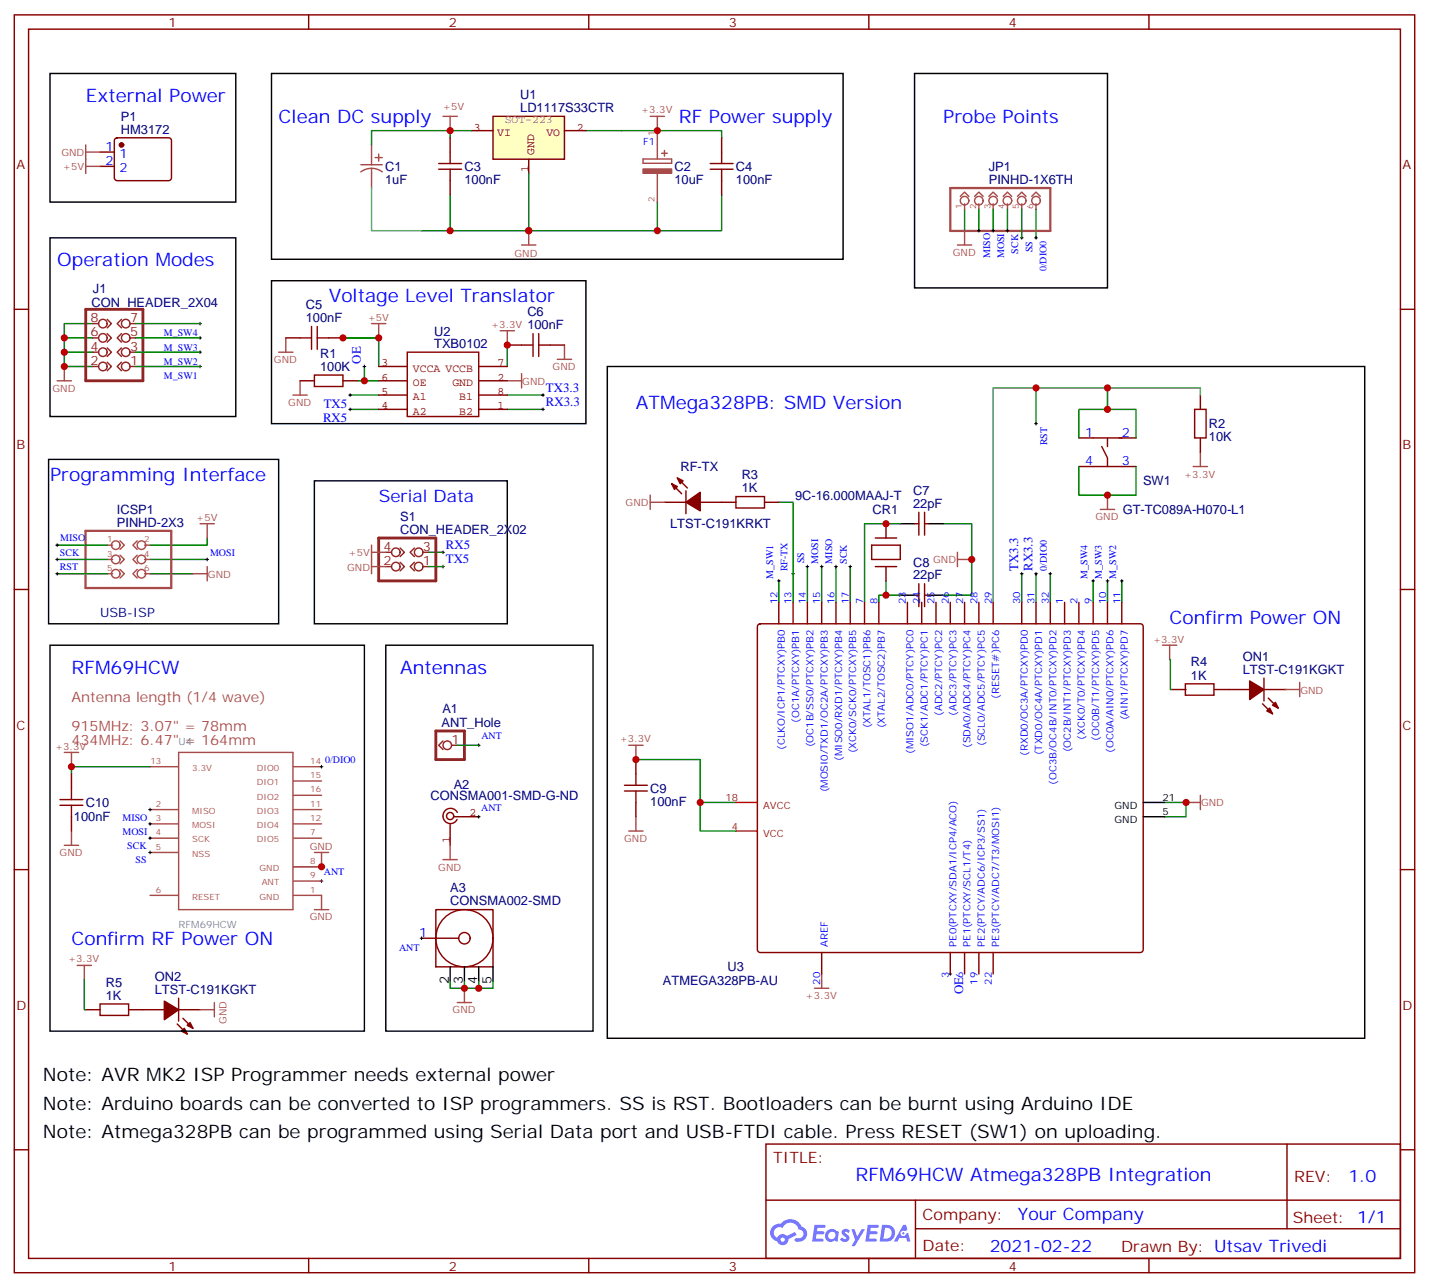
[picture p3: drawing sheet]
<svg xmlns="http://www.w3.org/2000/svg" width="353mm" height="318mm" viewBox="0 0 353 318" stroke-linecap="round" stroke-linejoin="round" font-family="sans-serif">
<g fill="none" stroke="#870000" stroke-width=".35">
<path d="M3.5 3.7h345.7v310.4h-345.7zM7.1 7.2h338.6v303.4h-338.6zM76.2 3.7v3.5M145.3 3.7v3.5M214.5 3.7v3.5M283.6 3.7v3.5M3.5 76.3h3.6M345.7 76.3h3.5M3.5 145.5h3.6M345.7 145.5h3.5M3.5 214.6h3.6M345.7 214.6h3.5"/>
<path d="M3.5 283.8h3.6M189.1 282.4h156.6v28.2h-156.6zM189.1 296.2h156.5M226 296.2v14.1M317.7 282.4v20.9M345.7 283.8h3.5M76.2 310.6v3.5M145.3 310.6v3.5M214.5 310.6v3.5M226 303.3h119.6M283.6 310.6v3.5"/>
</g>
<g fill="#5487ff">
<path d="M208.1 303.5a1.22 1.22 0 0 1 1.7 .3l-.4 .6a.47 .47 0 0 0-.3-.4 .47 .47 0 0 0-.5 .2v.1a1.3 1.3 0 0 1 1 1.7 1.39 1.39 0 0 1-2.2-.1l.5-.5 .7 .4a.29 .29 0 0 0 .3-.2 .29 .29 0 0 0-.2-.4 1.04 1.04 0 0 1-.6-1.7z"/>
<path d="M201.1 302.3h2.3a.37 .37 0 0 1 .4 .4 .37 .37 0 0 1-.4 .3h-1.6l-.1 .9h1.5l.3 .4-.4 .3h-1.5l-.2 1.1h1.5a.36 .36 0 0 1 .4 .4 .36 .36 0 0 1-.4 .3h-2.4z"/>
<path d="M214.2 302.3h2.4a.37 .37 0 0 1 .4 .4 .37 .37 0 0 1-.4 .3h-1.6l-.2 .9h1.6l.3 .4-.4 .3h-1.6l-.1 1.1h1.5a.36 .36 0 0 1 .4 .4 .36 .36 0 0 1-.4 .3h-2.5z"/>
<path d="M223 302.3h.7l.3 1.2-.6 .4a.69 .69 0 0 0-1 .2 .69 .69 0 0 0 .4 1 .69 .69 0 0 0 .9-.6l.5-.3 .6 2.2h-.8l-.3-.8h-1.7l-.5 .8h-.9z"/>
<path d="M210.2 303.4h.8l.6 1.8 1.1-1.8h.9l-2.6 4.2h-.8l.9-1.6z"/>
<path d="M217.8 302.3l-.6 4.1h1.3a2.11 2.11 0 0 0 2.5-2.1 2.11 2.11 0 0 0-2.5-2zM218.5 303a1.39 1.39 0 0 1 1.7 1.4 1.39 1.39 0 0 1-1.8 1.3h-.3z"/>
<path d="M204.1 303.9a1.47 1.47 0 0 0-.2 2.1 1.47 1.47 0 0 0 2.1 .1l.8 .3 .3-2.3-.2-.2h-.4a1.49 1.49 0 0 0-2.4 0zM204.7 304.3a.92 .92 0 0 1 1.6 .5 .92 .92 0 0 1-1.3 1 .9 .9 0 0 1-.3-1.5z"/>
<path d="M190.8 302.7a2.18 2.18 0 0 0 1.1 3.7 1.44 1.44 0 0 0 1.6 .9 1.44 1.44 0 0 0 1.1-1.5l2.1-1-.5-.7-1.9 .9a1.47 1.47 0 0 0-2.4 .5 1.39 1.39 0 0 1-.7-2 1.39 1.39 0 0 1 2-.4 2.12 2.12 0 0 1 2.2-1.3 2.12 2.12 0 0 1 1.8 1.7 1.07 1.07 0 0 1 1.2 1 1.07 1.07 0 0 1-1.1 1.1h-.6a.43 .43 0 0 0-.5 .4 .43 .43 0 0 0 .4 .5 1.98 1.98 0 0 0 2.5-1.3 1.98 1.98 0 0 0-1.2-2.5 2.98 2.98 0 0 0-5.1-.7l-1.1 .1zM192.7 306a.55 .55 0 0 1 1.1 0 .55 .55 0 0 1-1.1 0z"/>
<circle cx="223" cy="304.4" r=".26"/>
</g>
<g fill="none" stroke="#000" stroke-width=".25">
<path d="M241.3 56.9h.7M241.7 56.6v.7M244.8 56.9h.7M245.2 56.6v.7M248.4 56.9h.7M248.7 56.6v.7M251.9 58.7h.7M252.2 58.3v.8M255.4 58.7h.7M255.8 58.3v.8M49 79.9h.7M49.4 79.5v.7"/>
<path d="M49 83.4h.7M49 86.9h.7M49 90.5h.7M49.4 83v.7M49.4 86.6v.7M49.4 90.1v.7M86.1 97.5h.7M86.4 97.2v.7M89.6 90.5h.7M90 90.1v.7M133.7 97.5h.7M134.1 97.2v.7"/>
<path d="M86.1 101h.7M86.4 100.7v.7M133.7 101h.7M134.1 100.7v.7M255.4 104.6h.7M255.8 104.2v.7M199 139.8h.7M199.3 139.5v.7M202.5 139.8h.7M202.8 139.5v.7M206 139.8h.7M206.4 139.5v.7"/>
<path d="M209.5 139.8h.8M209.9 139.5v.7M191.9 143.4h.7M192.3 143v.7M195.4 141.6h.7M195.8 141.3v.7M251.9 141.6h.7M252.2 141.3v.7M255.4 141.6h.7M255.8 141.3v.7M269.5 143.4h.7M269.9 143v.7"/>
<path d="M273 143.4h.8M273.4 143v.7M276.6 143.4h.7M276.9 143v.7M79 217.5h.7M79.4 217.1v.7M234.2 240.4h.7M234.6 240v.7"/>
</g>
<g fill="none" stroke="#008700" stroke-width=".35">
<path d="M111.1 32.2v1.8M144.6 32.2h33.6v1.8M111.1 48.1v8.8M162.3 49.9v7h-31.8M178.2 48.1v8.8h-15.9M238.1 51.6v5.3M241.7 51.6v5.3M245.2 51.6v5.3M248.7 51.6v5.3M252.2 51.6v7.1M255.8 51.6v7.1M22.9 79.9h-7v3.5h7"/>
<path d="M33.5 79.9h15.9M15.9 86.9v3.6h7M15.9 83.4v3.5h7M33.5 90.5h15.9M33.5 86.9h15.9M33.5 83.4h15.9M86.4 97.5h7.1M88.2 94h5.3M90 90.5v3.5M93.5 83.4h-8.8h8.8v7.1M125.2 97.5h8.9M125.2 85.2v5.3"/>
<path d="M255.8 95.7v8.9M273.4 95.7v5.3h-7.1v7.1M86.4 101h7.1M125.2 101h8.9M266.3 115.1v7.1h14.2v-7.1M273.4 101h7.1v7.1M37 138.1h14.2M51.2 132.8v1.7h-14.2M192.3 124h3.5v24.7M199.3 139.8v8.9M202.8 139.8v8.9M206.4 139.8v8.9"/>
<path d="M209.9 139.8v8.9M222.2 129.3h-8.8v19.4M232.8 129.3h7.1v17.6h-7.1M37 141.6h10.6M192.3 143.4v5.3M218.7 143.4v3.5M222.2 146.9h-5.2v1.8M252.2 141.6v7.1M255.8 141.6v7.1M259.3 141.6v7.1M269.9 143.4v5.3M273.4 143.4v5.3"/>
<path d="M276.9 143.4v5.3M288.9 162.8v7.4h.4M17.6 189.2v1.8M157 187.5h15.9v10.5h8.8M287.5 198h5.3v3.6h-5.3M20.8 241.8v7.4h.4"/>
</g>
<g fill="none" stroke="#a64a4a" stroke-width=".35">
<path d="M91.7 35.8v3.4M91.7 39.4v1.3M92.6 38.9h1.8M93.5 38v1.8M109.4 28.7h3.5M111.1 28.7v3.5M158.7 39.2h7.1v1.1h-7.1zM162.3 32.2v7M163.3 37.8h1.4M164 37.1v1.4M89.1 42.4a4.4 4.4 0 0 1 5.3 0M89.1 40.7h5.3"/>
<path d="M91.7 41.5v4.9M162.3 42.8v3.5M162.3 46.4v3.5M237.1 48.5l1-1.1 1.1 1.1M238.1 50.3v1.3M238.1 56.9v3.6M240.6 48.5l1.1-1.1 1 1.1M241.7 50.3v1.3M244.1 48.5l1.1-1.1 1 1.1M245.2 50.3v1.3M247.6 48.5l1.1-1.1 1.1 1.1M248.7 50.3v1.3"/>
<path d="M251.2 48.5l1-1.1 1.1 1.1M252.2 50.3v1.3M254.7 48.5l1.1-1.1 1 1.1M255.8 50.3v1.3M91.7 79.9h3.5M93.5 79.9v3.5M236.4 60.5h3.5M14.1 94h3.5M15.9 90.5v3.5M68.8 86.9h3.5M70.6 83.4v3.5M72.3 97.5h3.5"/>
<path d="M74.1 94v3.5M123.5 81.6h3.5M125.2 94h3.6M125.2 81.6v3.6M128.8 92.2v3.5M137.6 88.7h3.5M139.3 85.2v3.5M294.6 115.1h3.5M296.3 111.6v3.5M26.5 134.5h1.3M26.5 138.1h1.3M29.6 133.5l1.1 1-1.1 1.1"/>
<path d="M29.6 137l1.1 1.1-1.1 1M33.9 133.5l-1.1 1 1.1 1.1M33.9 137l-1.1 1.1 1.1 1M35.7 134.5h1.3M35.7 138.1h1.3M160.5 124h3.5M160.5 122.2v3.5M236.4 138.1h3.5M236.4 136.3v3.5M271.6 125.7h3.6M273.4 122.2v3.5M26.5 141.6h1.3"/>
<path d="M29.6 140.5l1.1 1.1-1.1 1.1M33.9 140.5l-1.1 1.1 1.1 1.1M35.7 141.6h1.3M287 159.2h3.5M288.8 159.2v3.6M317.3 170.2h3.6M320.9 168.4v3.5M15.9 185.7h3.5M17.6 185.7v3.5M37 189.2h7M37 199.8h7M44.1 185.7h28.2v38.8h-28.2z"/>
<path d="M72.4 189.2h7M72.4 192.8h7M72.4 196.3h7M72.4 199.8h7M155.2 183.9h3.5M157 183.9v3.6M292.8 198h3.5M296.3 196.3v3.5M15.9 208.6h3.5M17.6 205.1v3.5M37 210.4h7M37 203.3h7"/>
<path d="M37 206.9h7M72.4 203.3h7M72.4 206.9h7M72.4 217.5h7M77.6 210.4h3.5M79.4 210.4v3.5h-7M155.2 205.1h3.5M157 201.6v3.5M19 238.3h3.6M20.8 238.3v3.5M37 221h7M72.4 221h7"/>
<path d="M49.4 249.2h3.5M52.9 247.4v3.6M201.1 243.9h3.5M202.8 240.4v3.5"/>
<circle cx="238.1" cy="49.5" r="1.06"/>
<circle cx="241.7" cy="49.5" r="1.06"/>
<circle cx="245.2" cy="49.5" r="1.06"/>
<circle cx="248.7" cy="49.5" r="1.06"/>
<circle cx="252.2" cy="49.5" r="1.06"/>
<circle cx="255.8" cy="49.5" r="1.06"/>
<circle cx="28.6" cy="134.5" r="1.06"/>
<circle cx="28.6" cy="138.1" r="1.06"/>
<circle cx="34.9" cy="134.5" r="1.06"/>
<circle cx="34.9" cy="138.1" r="1.06"/>
<circle cx="28.6" cy="141.6" r="1.06"/>
<circle cx="34.9" cy="141.6" r="1.06"/>
</g>
<path d="M21.2 76.3h14.1v17.7h-14.1z" fill="none" stroke="#8c2424" stroke-width=".71"/>
<g fill="none" stroke="#8c2424" stroke-width=".35">
<path d="M22.9 79.9h1.4M26.5 78.8l1 1.1-1 1M30 78.8l-1.1 1.1 1.1 1M32.1 79.9h1.4M22.9 90.5h1.4M22.9 86.9h1.4M22.9 83.4h1.4M26.5 89.4l1 1.1-1 1M26.5 85.9l1 1-1 1.1M26.5 82.3l1 1.1-1 1.1M30 89.4l-1.1 1.1 1.1 1M30 85.9l-1.1 1 1.1 1.1"/>
<path d="M30 82.3l-1.1 1.1 1.1 1.1M32.1 90.5h1.4M32.1 86.9h1.4M32.1 83.4h1.4"/>
<circle cx="25.4" cy="79.9" r="1.06"/>
<circle cx="31" cy="79.9" r="1.06"/>
<circle cx="25.4" cy="90.5" r="1.06"/>
<circle cx="25.4" cy="86.9" r="1.06"/>
<circle cx="25.4" cy="83.4" r="1.06"/>
<circle cx="31" cy="90.5" r="1.06"/>
<circle cx="31" cy="83.4" r="1.06"/>
<circle cx="31" cy="86.9" r="1.06"/>
</g>
<path d="M234.6 46.4h24.7v10.6h-24.7zM21.1 131h21.2v14.1h-21.2z" fill="none" stroke="#a64a4a" stroke-width=".56"/>
<g fill="#870000" stroke="#870000" stroke-width=".35">
<path d="M46.2 253.1l.7-.7 .7 1.4z"/>
<path d="M44.8 254.5l.7-.7 .7 1.4z"/>
<path d="M40.6 247.1l3.5 2.1-3.5 2.5z"/>
<path d="M169.3 124l3.6-2.5v4.6z"/>
<path d="M167.2 118l1.4 .7-.7 .7z"/>
<path d="M165.8 119.4l1.4 .7-.7 .7z"/>
<path d="M314.2 174.1l.7-.7 .7 1.4z"/>
<path d="M312.7 175.5l.7-.7 .8 1.4z"/>
<path d="M308.5 168.1l3.5 2.1-3.5 2.4z"/>
<circle cx="30" cy="35.8" r=".53"/>
</g>
<g fill="none" stroke="#870000" stroke-width=".35">
<path d="M24.7 37.5h3.5M28.5 34.2l.4-.2h12.7a.71 .71 0 0 1 .7 .7v9.2a.76 .76 0 0 1-.7 .7h-12.7a.76 .76 0 0 1-.7-.7v-9.2zM111.1 34v3.5M178.2 34v3.5M24.7 41.1h3.5M111.1 44.6v3.5M178.2 44.6v3.5M70.6 83.4h3.5M74.1 94h3.5M81.1 83.4h3.6M84.7 94h3.5M125.2 85.2h3.6"/>
<path d="M135.8 85.2h3.5M296.3 97.5v3.5M165.8 119.4l2.5 2.4M167.2 118l2.5 2.4M266.3 115.1h14.2M266.3 108.1h14.2M272 110.2l1.4 2.8v2.1M273.4 108.1v2.1M296.3 108.1v3.5M164 124h5.3M169.3 121.1v5.7M172.9 124h8.8"/>
<path d="M188.7 124h3.6M225.8 129.3h1M226.8 126.4v5.7M228.2 126.4v5.7M228.2 129.3h1.1M192.3 148.7v5.3M195.8 148.7v5.3M199.3 148.7v5.3M202.8 148.7v5.3M206.4 148.7v5.3M209.9 148.7v5.3M213.4 148.7v5.3"/>
<path d="M217 148.7v5.3M224 148.7v5.3M225.8 146.9h1M226.8 144.1v5.6M227.5 148.7v5.3M228.2 144.1v5.6M228.2 146.9h1.1M231.1 148.7v5.3M234.6 148.7v5.3M238.1 148.7v5.3M241.7 148.7v5.3M245.2 148.7v5.3"/>
<path d="M252.2 148.7v5.3M255.8 148.7v5.3M259.3 148.7v5.3M262.8 148.7v5.3M266.3 148.7v5.3M269.9 148.7v5.3M273.4 148.7v5.3M276.9 148.7v5.3M289.3 170.2h3.5M299.9 170.2h8.8M311.7 173.7l2.5 2.5M312 167.4v5.6"/>
<path d="M312.2 170.2h5.3M313.1 172.3l2.5 2.5M17.6 191v3.5M157 187.5v3.5M157 198v3.6M17.6 201.6v3.5M202.8 235.1v5.3M234.6 235.1v5.3M238.1 235.1v5.3M241.7 235.1v5.3M245.2 235.1v5.3M21.2 249.2h3.5"/>
<path d="M31.7 249.2h8.9M43.7 252.7l2.5 2.5M44.1 249.2h5.3M44.1 246.4v5.6M45.2 251.3l2.4 2.5"/>
</g>
<g fill="none" stroke="#a10000" stroke-width=".35">
<path d="M111.1 37.5v2.9M178.2 37.5v2.9M108.3 41.8h5.6M108.3 40.4h5.6M111.1 41.8v2.8M175.3 41.8h5.7M175.3 40.4h5.7M178.2 41.8v2.8M74.1 83.4h2.8M76.9 80.6v5.6M77.6 92.6h7.1v2.8h-7.1zM78.3 83.4h2.8"/>
<path d="M78.3 80.6v5.6M128.8 85.2h2.8M131.6 82.3v5.7M133 82.3v5.7M133 85.2h2.8M294.9 101h2.8v7.1h-2.8zM181.7 122.6h7v2.8h-7zM292.6 168.8h7.1v2.8h-7.1zM14.8 198.8h5.7M14.8 197.3h5.7M17.6 194.5v2.8M17.6 198.8v2.8"/>
<path d="M154.2 195.2h5.6M154.2 193.8h5.6M157 191v2.8M157 195.2v2.8M24.7 247.8h7v2.8h-7z"/>
</g>
<path d="M12.3 18.1h45.9v31.8h-45.9zM67 18.1h141.1v45.9h-141.1zM225.8 18.1h47.6v52.9h-47.6zM12.3 58.7h45.9v44.1h-45.9zM67 69.3h77.6v35.3h-77.6zM222.2 129.3h3.6M229.3 129.3h3.5M12.3 159.2h77.7v95.3h-77.7zM222.2 146.9h3.6M229.3 146.9h3.5M282.2 198h5.3M282.2 201.6h5.3" fill="none" stroke="#000" stroke-width=".35"/>
<g fill="none" stroke="#850000" stroke-width=".35">
<path d="M93.5 94h7M93.5 90.5h7M93.5 97.5h7M100.5 86.9h17.7v15.9h-17.7zM118.2 94h7M118.2 90.5h7M118.2 97.5h7M93.5 101h7M118.2 101h7M215.2 134.5h7v3.6h-7zM216.1 139.8h5.3M216.1 132.8h5.3"/>
<path d="M218.7 129.3v3.5M218.7 139.8v3.6M187.2 154.2l.5-.2h93.8a.71 .71 0 0 1 .7 .7v79.7a.76 .76 0 0 1-.7 .7h-93.8a.76 .76 0 0 1-.7-.7v-79.7z"/>
</g>
<path d="M158.7 41.7h7.1v1.1h-7.1z" fill="#a64a4a" stroke="#a64a4a" stroke-width=".35"/>
<path d="M296.3 97.5v-1.8h-51.1v53" fill="none" stroke="#4aa64a" stroke-width=".35"/>
<path d="M181.7 198h5.3M181.7 205.1h5.3" fill="none" stroke="#f00" stroke-width=".35"/>
<path d="M121.7 28.7h17.6v10.6h-17.6z" fill="#ffffc2" stroke="#850000" stroke-width=".35"/>
<g fill="none" stroke="#850000" stroke-width=".35">
<path d="M116.4 32.2h5.3M130.5 39.3v3.5M139.3 32.2h5.3M111.1 203.5v5.1M112 201.6h6.2M112.9 200.5a1.86 1.86 0 0 0-2.8-.7 1.86 1.86 0 0 0-.1 2.9 1.86 1.86 0 0 0 2.8-.4"/>
<circle cx="111.1" cy="201.4" r=".88"/>
</g>
<g fill="none" stroke="#a64a4a" stroke-width=".35">
<path d="M21.2 35.8v7M21.2 37.5h3.5M160.5 28.7h3.5M162.3 28.7v3.5M21.2 41.1h3.5M130.5 56.9v3.6M128.8 60.5h3.5M49.4 129.3h3.5M51.2 129.3v3.5M51.2 139.8v3.6M91.7 136.3h3.5M91.7 134.5v7.1"/>
<path d="M91.7 139.8h3.5M47.6 141.6h3.6M109.4 212.2h3.5M111.1 208.6v3.6M77.6 224.5h3.5M79.4 221v3.5M112.9 247.4h3.5M114.7 243.9v3.5"/>
</g>
<g fill="none" stroke="#000" stroke-width=".25">
<path d="M13.8 138.1h.7M13.8 134.5h.7M14.1 134.2v.7M14.1 137.7v.7M50.8 138.1h.7M51.2 137.7v.7M109 136.3h.7M109 139.8h.7M109.4 136v.7M109.4 139.5v.7M13.8 141.6h.7M14.1 141.3v.7"/>
<path d="M258.9 141.6h.7M259.3 141.3v.7M36.7 199.8h.7M37 199.5v.7M79 189.2h.7M79.4 188.9v.7M117.8 183.9h.7M118.2 183.6v.7M36.7 210.4h.7M36.7 206.9h.7M36.7 203.3h.7M37 203v.7"/>
<path d="M37 206.5v.7M37 210v.7M117.8 201.6h.7M118.2 201.2v.7M103.7 231.6h.7M104.1 231.2v.7"/>
</g>
<g fill="none" stroke="#008700" stroke-width=".35">
<path d="M116.4 32.2h-24.7v3.6M130.5 42.8v14.1h-26.4M14.1 138.1h12.4M14.1 134.5h12.4M105.8 136.3h3.6M105.8 139.8h3.6M14.1 141.6h12.4M17.6 189.2h19.4M112.9 183.9h5.3M172.9 198v7.1h8.8M111.1 242.1v1.8h10.6v-1.8M114.7 242.1v1.8"/>
<path d="M118.2 242.1v1.8"/>
</g>
<path d="M149.9 90.5h187v165.8h-187zM12 113.4h56.8v40.6h-56.8zM77.6 118.7h47.6v35.3h-47.6zM95.2 159.2h51.2v95.3h-51.2zM111.1 238.6v3.5M114.7 238.6v3.5M118.2 238.6v3.5M121.7 238.6v3.5" fill="none" stroke="#000" stroke-width=".35"/>
<path d="M91.7 46.4v10.5h12.4" fill="none" stroke="#4aa64a" stroke-width=".35"/>
<path d="M93.5 132.8h14.1v10.6h-14.1zM107.6 180.4h7.1v7.1h-7.1z" fill="none" stroke="#8c2424" stroke-width=".71"/>
<g fill="none" stroke="#8c2424" stroke-width=".35">
<path d="M95.2 139.8h1.5M95.2 136.3h1.5M98.8 138.8l1 1-1 1.1M98.8 135.3l1 1-1 1.1M102.3 138.8l-1.1 1 1.1 1.1M102.3 135.3l-1.1 1 1.1 1.1M104.4 139.8h1.4M104.4 136.3h1.4M109.4 182.9l-1.1 1 1.1 1.1M111.5 183.9h1.4"/>
<circle cx="97.7" cy="136.3" r="1.06"/>
<circle cx="97.7" cy="139.8" r="1.06"/>
<circle cx="103.4" cy="136.3" r="1.06"/>
<circle cx="103.4" cy="139.8" r="1.06"/>
<circle cx="110.4" cy="183.9" r="1.06"/>
</g>
<g fill="none" stroke="#870000" stroke-width=".35">
<path d="M104.1 231.6h9.1M107.6 224.5h14.1v14.1h-14.1z"/>
<circle cx="114.7" cy="231.6" r="7.1"/>
<circle cx="114.7" cy="231.6" r="1.41"/>
</g>
<g fill="#c00">
<circle cx="15.9" cy="86.9" r=".88"/>
<circle cx="15.9" cy="83.4" r=".88"/>
<circle cx="111.1" cy="56.9" r=".88"/>
<circle cx="84.7" cy="83.4" r=".88"/>
<circle cx="93.5" cy="83.4" r=".88"/>
<circle cx="125.2" cy="85.2" r=".88"/>
<circle cx="111.1" cy="32.2" r=".88"/>
<circle cx="130.5" cy="56.9" r=".88"/>
<circle cx="90" cy="94" r=".88"/>
<circle cx="17.6" cy="189.2" r=".88"/>
<circle cx="157" cy="187.5" r=".88"/>
<circle cx="162.3" cy="56.9" r=".88"/>
<circle cx="292.8" cy="198" r=".88"/>
<circle cx="162.3" cy="32.2" r=".88"/>
<circle cx="255.8" cy="95.7" r=".88"/>
<circle cx="273.4" cy="95.7" r=".88"/>
<circle cx="239.9" cy="138.1" r=".88"/>
<circle cx="172.9" cy="198" r=".88"/>
<circle cx="79.4" cy="213.9" r=".88"/>
<circle cx="218.7" cy="146.9" r=".88"/>
<circle cx="218.7" cy="129.3" r=".88"/>
<circle cx="273.4" cy="101" r=".88"/>
<circle cx="273.4" cy="122.2" r=".88"/>
<circle cx="15.9" cy="90.5" r=".88"/>
<circle cx="114.7" cy="243.9" r=".88"/>
<circle cx="118.2" cy="243.9" r=".88"/>
</g>
<g font-size="4.6" fill="#00f">
<text x="21.2" y="25.2">External Power</text>
<text x="68.8" y="30.5">Clean DC supply</text>
<text x="167.6" y="30.5">RF Power supply</text>
<text x="232.8" y="30.5">Probe Points</text>
<text x="14.1" y="65.8">Operation Modes</text>
<text x="81.1" y="74.6">Voltage Level Translator</text>
<text x="157" y="101">ATMega328PB: SMD Version</text>
<text x="12.3" y="118.7">Programming Interface</text>
<text x="288.8" y="153.9">Confirm Power ON</text>
<text x="17.6" y="166.3">RFM69HCW</text>
<text x="98.8" y="166.3">Antennas</text>
<text x="17.6" y="233.3">Confirm RF Power ON</text>
<text x="211.2" y="291.4">RFM69HCW Atmega328PB Integration</text>
</g>
<g font-size="4.6">
<text x="10.6" y="266.8">Note: AVR MK2 ISP Programmer needs external power</text>
<text x="10.6" y="273.9">Note: Arduino boards can be converted to ISP programmers. SS is RST. Bootloaders can be burnt using Arduino IDE</text>
<text x="10.6" y="281">Note: Atmega328PB can be programmed using Serial Data port and USB-FTDI cable. Press RESET (SW1) on uploading.</text>
</g>
<g font-size="4.2" fill="#00f">
<text x="93.5" y="124">Serial Data</text>
<text x="332.9" y="291.6">1.0</text>
<text x="251.3" y="301.2">Your Company</text>
<text x="244.3" y="309">2021-02-22</text>
</g>
<g font-size="3.9" fill="#800">
<text x="190.9" y="286.9">TITLE:</text>
<text x="319.5" y="291.6">REV:</text>
<text x="227.8" y="301.1">Company:</text>
<text x="319.1" y="301.8">Sheet: 1/1</text>
<text x="227.8" y="308.8">Date:</text>
<text x="276.8" y="308.9">Drawn By: Utsav Trivedi</text>
</g>
<g font-size="3.5" fill="#a54b4b">
<text x="17.6" y="173.4">Antenna length (1/4 wave)</text>
<text x="17.6" y="180.4">915MHz: 3.07&quot; = 78mm</text>
<text x="17.6" y="183.9">434MHz: 6.47&quot; = 164mm</text>
</g>
<g font-size="3.2" fill="#800">
<text x="41.6" y="6.7">1</text>
<text x="110.8" y="6.7">2</text>
<text x="179.9" y="6.7">3</text>
<text x="249.1" y="6.7">4</text>
<text x="4.1" y="41.8">A</text>
<text x="346.3" y="41.8">A</text>
<text x="4.1" y="110.9">B</text>
<text x="346.3" y="110.9">B</text>
<text x="4.1" y="180.1">C</text>
<text x="346.3" y="180.1">C</text>
<text x="4.1" y="249.2">D</text>
<text x="346.3" y="249.2">D</text>
<text x="41.6" y="313.6">1</text>
<text x="110.8" y="313.6">2</text>
<text x="179.9" y="313.6">3</text>
<text x="249.1" y="313.6">4</text>
</g>
<g font-size="3.2" fill="#000080">
<text x="29.9" y="29.8">P1</text>
<text x="128.4" y="27.7">LD1117S33CTR</text>
<text x="128.4" y="24.5">U1</text>
<text x="29.9" y="32.9">HM3172</text>
<text x="95.1" y="45.4">1uF</text>
<text x="95.1" y="42.2">C1</text>
<text x="114.7" y="45.4">100nF</text>
<text x="114.7" y="42.2">C3</text>
<text x="166.5" y="45.4">10uF</text>
<text x="166.5" y="42.2">C2</text>
<text x="181.7" y="45.4">100nF</text>
<text x="181.7" y="42.2">C4</text>
<text x="244.1" y="45.4">PINHD-1X6TH</text>
<text x="244.1" y="42.2">JP1</text>
<text x="22.6" y="75.7">CON_HEADER_2X04</text>
<text x="23" y="72.2">J1</text>
<text x="75.5" y="76.3">C5</text>
<text x="75.5" y="79.5">100nF</text>
<text x="107.2" y="82.8">U2</text>
<text x="130.2" y="81.3">100nF</text>
<text x="130.2" y="78.1">C6</text>
<text x="79" y="88.3">R1</text>
<text x="107.2" y="85.9">TXB0102</text>
<text x="79" y="91.5">100K</text>
<text x="298.4" y="105.6">R2</text>
<text x="298.4" y="108.8">10K</text>
<text x="168" y="116.3">RF-TX</text>
<text x="183.1" y="118.3">R3</text>
<text x="282.2" y="119.8">SW1</text>
<text x="183.1" y="121.5">1K</text>
<text x="196.3" y="123.3">9C-16.000MAAJ-T</text>
<text x="225.4" y="125.4">22pF</text>
<text x="225.4" y="122.3">C7</text>
<text x="28.9" y="130">PINHD-2X3</text>
<text x="28.9" y="126.7">ICSP1</text>
<text x="98.8" y="131.7">CON_HEADER_2X02</text>
<text x="98.8" y="128.5">S1</text>
<text x="165.4" y="130.4">LTST-C191KRKT</text>
<text x="215.4" y="126.8">CR1</text>
<text x="277.2" y="126.9">GT-TC089A-H070-L1</text>
<text x="225.4" y="143">22pF</text>
<text x="225.4" y="139.9">C8</text>
<text x="294" y="167.7">1K</text>
<text x="294" y="164.5">R4</text>
<text x="306.8" y="166.3">LTST-C191KGKT</text>
<text x="306.8" y="163">ON1</text>
<text x="109" y="179.4">ANT_Hole</text>
<text x="109.2" y="176.1">A1</text>
<text x="106.3" y="197.4">CONSMA001-SMD-G-ND</text>
<text x="112" y="194.7">A2</text>
<text x="160.5" y="195.7">C9</text>
<text x="18.3" y="202.7">100nF</text>
<text x="21.2" y="199.2">C10</text>
<text x="160.5" y="198.8">100nF</text>
<text x="111.1" y="220.2">A3</text>
<text x="111.1" y="223.4">CONSMA002-SMD</text>
<text x="179.6" y="239.7">U3</text>
<text x="26.1" y="243.6">R5</text>
<text x="38.2" y="245.3">LTST-C191KGKT</text>
<text x="38.2" y="242.1">ON2</text>
<text x="163.7" y="243.2">ATMEGA328PB-AU</text>
<text x="26.1" y="246.7">1K</text>
</g>
<g font-size="3.2" fill="#00f">
<text x="26" y="37.2">1</text>
<text x="26" y="40.7">2</text>
<text x="29.5" y="38.9">1</text>
<text x="29.5" y="42.5">2</text>
<text x="89.1" y="89.7" transform="rotate(-90 89.1 89.7)">OE</text>
<text x="79.9" y="100.6">TX5</text>
<text x="134.8" y="100.2">RX3.3</text>
<text x="134.8" y="96.6">TX3.3</text>
<text x="79.7" y="104.1">RX5</text>
<text x="267.9" y="107.7">1</text>
<text x="276.9" y="107.7">2</text>
<text x="267.9" y="114.8">4</text>
<text x="276.9" y="114.8">3</text>
<text x="110.1" y="135.4">RX5</text>
<text x="110.1" y="139">TX5</text>
<text x="251.4" y="140.9" transform="rotate(-90 251.4 140.9)">TX3.3</text>
<text x="254.9" y="140.9" transform="rotate(-90 254.9 140.9)">RX3.3</text>
<text x="103.5" y="231.2">1</text>
<text x="237.8" y="245.3" transform="rotate(-90 237.8 245.3)">OE</text>
</g>
<g font-size="3.2" fill="#8d2323">
<text x="22.3" y="83">6</text>
<text x="22.3" y="79.5">8</text>
<text x="32.1" y="83">5</text>
<text x="32.1" y="79.5">7</text>
<text x="22.3" y="86.6">4</text>
<text x="32.1" y="86.6">3</text>
<text x="22.3" y="90.1">2</text>
<text x="32.1" y="90.1">1</text>
<text x="94.6" y="136">4</text>
<text x="104.4" y="136">3</text>
<text x="94.6" y="139.5">2</text>
<text x="104.4" y="139.5">1</text>
<text x="111.5" y="183.6">1</text>
</g>
<text font-size="3.2" fill="#009" x="24.7" y="152.2">USB-ISP</text>
<g font-size="3.2">
<text x="110.8" y="242.7" transform="rotate(-90 110.8 242.7)">2</text>
<text x="114.3" y="242.7" transform="rotate(-90 114.3 242.7)">3</text>
<text x="117.8" y="242.7" transform="rotate(-90 117.8 242.7)">4</text>
<text x="121.4" y="242.7" transform="rotate(-90 121.4 242.7)">5</text>
</g>
<g font-size="2.8" fill="#840000">
<text x="116.9" y="32.2">3</text>
<text x="122.8" y="33.6">VI</text>
<text x="134.9" y="33.6">VO</text>
<text x="142.4" y="32.2">2</text>
<text x="131.9" y="38.2" transform="rotate(-90 131.9 38.2)">GND</text>
<text x="130.5" y="42.5" transform="rotate(-90 130.5 42.5)">1</text>
<text x="94.2" y="90.4">3</text>
<text x="94.2" y="93.9">6</text>
<text x="102" y="91.8">VCCA VCCB</text>
<text x="102" y="95.3">OE</text>
<text x="111.7" y="95.3">GND</text>
<text x="122.8" y="93.9">2</text>
<text x="122.8" y="90.4">7</text>
<text x="94.2" y="101">4</text>
<text x="94.2" y="97.5">5</text>
<text x="102" y="98.8">A1</text>
<text x="113.4" y="98.8">B1</text>
<text x="122.8" y="101">1</text>
<text x="122.8" y="97.5">8</text>
<text x="102" y="102.4">A2</text>
<text x="113.4" y="102.4">B2</text>
<text x="115.9" y="201.4">2</text>
<text x="111.1" y="207.9" transform="rotate(-90 111.1 207.9)">1</text>
</g>
<text font-size="2.8" fill="#848484" x="124.6" y="30.5">SOT-223</text>
<g font-size="2.5" fill="#a54b4b">
<text x="109.3" y="27.2">+5V</text>
<text x="158.3" y="28">+3.3V</text>
<text x="15.2" y="38.5">GND</text>
<text x="15.5" y="42.1">+5V</text>
<text x="127" y="63.5">GND</text>
<text x="235.2" y="63.2">GND</text>
<text x="90.8" y="79.2">+5V</text>
<text x="121.2" y="80.9">+3.3V</text>
<text x="67.6" y="89.7">GND</text>
<text x="128.9" y="95">GND</text>
<text x="136.4" y="91.4">GND</text>
<text x="13" y="96.8">GND</text>
<text x="71.2" y="100.3">GND</text>
<text x="292.3" y="117.9">+3.3V</text>
<text x="154.4" y="125">GND</text>
<text x="48.4" y="128.6">+5V</text>
<text x="270.5" y="128.4">GND</text>
<text x="86.1" y="137.3">+5V</text>
<text x="51.3" y="142.6">GND</text>
<text x="85.7" y="140.9">GND</text>
<text x="230.4" y="139.1">GND</text>
<text x="284.7" y="158.7">+3.3V</text>
<text x="321" y="171.4">GND</text>
<text x="13.6" y="185">+3.3V</text>
<text x="153" y="183.2">+3.3V</text>
<text x="296.5" y="199">GND</text>
<text x="76.5" y="209.7">GND</text>
<text x="154.1" y="207.8">GND</text>
<text x="14.7" y="211.3">GND</text>
<text x="108.2" y="214.8">GND</text>
<text x="76.5" y="227.2">GND</text>
<text x="16.8" y="237.5">+3.3V</text>
<text x="111.7" y="250.1">GND</text>
<text x="198.9" y="246.6">+3.3V</text>
<text x="56" y="252.7" transform="rotate(-90 56 252.7)">GND</text>
</g>
<g font-size="2.5" fill="#00f">
<text x="158.7" y="35.8">F1</text>
<text x="244.5" y="63.7" transform="rotate(-90 244.5 63.7)">MISO</text>
<text x="247.9" y="63.7" transform="rotate(-90 247.9 63.7)">MOSI</text>
<text x="251.4" y="62.6" transform="rotate(-90 251.4 62.6)">SCK</text>
<text x="254.9" y="62.3" transform="rotate(-90 254.9 62.3)">SS</text>
<text x="258.3" y="67" transform="rotate(-90 258.3 67)">0/DIO0</text>
<text x="40.5" y="83">M_SW4</text>
<text x="40.5" y="86.5">M_SW3</text>
<text x="40.5" y="90.1">M_SW2</text>
<text x="40.5" y="93.6">M_SW1</text>
<text x="258.5" y="109.9" transform="rotate(-90 258.5 109.9)">RST</text>
<text x="14.8" y="137.2">SCK</text>
<text x="14.9" y="133.6">MISO</text>
<text x="51.9" y="137.2">MOSI</text>
<text x="14.8" y="140.6">RST</text>
<text x="190.9" y="142.8" transform="rotate(-90 190.9 142.8)">M_SW1</text>
<text x="194.4" y="141" transform="rotate(-90 194.4 141)">RF-TX</text>
<text x="198.5" y="139" transform="rotate(-90 198.5 139)">SS</text>
<text x="202" y="139.1" transform="rotate(-90 202 139.1)">MOSI</text>
<text x="205.4" y="139.1" transform="rotate(-90 205.4 139.1)">MISO</text>
<text x="209.1" y="139.2" transform="rotate(-90 209.1 139.2)">SCK</text>
<text x="258.5" y="140.9" transform="rotate(-90 258.5 140.9)">0/DIO0</text>
<text x="268.5" y="142.8" transform="rotate(-90 268.5 142.8)">M_SW4</text>
<text x="272" y="142.8" transform="rotate(-90 272 142.8)">M_SW3</text>
<text x="275.6" y="142.8" transform="rotate(-90 275.6 142.8)">M_SW2</text>
<text x="191.9" y="149.2" transform="rotate(-90 191.9 149.2)">12</text>
<text x="195.4" y="149.2" transform="rotate(-90 195.4 149.2)">13</text>
<text x="199" y="149.2" transform="rotate(-90 199 149.2)">14</text>
<text x="202.5" y="149.2" transform="rotate(-90 202.5 149.2)">15</text>
<text x="206" y="149.2" transform="rotate(-90 206 149.2)">16</text>
<text x="209.5" y="149.2" transform="rotate(-90 209.5 149.2)">17</text>
<text x="213.1" y="149.2" transform="rotate(-90 213.1 149.2)">7</text>
<text x="216.6" y="149.2" transform="rotate(-90 216.6 149.2)">8</text>
<text x="223.7" y="149.2" transform="rotate(-90 223.7 149.2)">23</text>
<text x="227.2" y="149.2" transform="rotate(-90 227.2 149.2)">24</text>
<text x="230.7" y="149.2" transform="rotate(-90 230.7 149.2)">25</text>
<text x="234.2" y="149.2" transform="rotate(-90 234.2 149.2)">26</text>
<text x="237.8" y="149.2" transform="rotate(-90 237.8 149.2)">27</text>
<text x="241.3" y="149.2" transform="rotate(-90 241.3 149.2)">28</text>
<text x="244.8" y="149.2" transform="rotate(-90 244.8 149.2)">29</text>
<text x="251.9" y="149.2" transform="rotate(-90 251.9 149.2)">30</text>
<text x="255.4" y="149.2" transform="rotate(-90 255.4 149.2)">31</text>
<text x="258.9" y="149.2" transform="rotate(-90 258.9 149.2)">32</text>
<text x="262.5" y="149.2" transform="rotate(-90 262.5 149.2)">1</text>
<text x="266" y="149.2" transform="rotate(-90 266 149.2)">2</text>
<text x="269.5" y="149.2" transform="rotate(-90 269.5 149.2)">9</text>
<text x="273" y="149.2" transform="rotate(-90 273 149.2)">10</text>
<text x="276.6" y="149.2" transform="rotate(-90 276.6 149.2)">11</text>
<text x="246.7" y="172.5" transform="rotate(-90 246.7 172.5)">(RESET#)PC6</text>
<text x="197.3" y="178.3" transform="rotate(-90 197.3 178.3)">(OC1A/PTCXY)PB1</text>
<text x="214.9" y="179.8" transform="rotate(-90 214.9 179.8)">(XTAL1/TOSC1)PB6</text>
<text x="218.5" y="179.8" transform="rotate(-90 218.5 179.8)">(XTAL2/TOSC2)PB7</text>
<text x="232.6" y="176.6" transform="rotate(-90 232.6 176.6)">(ADC2/PTCY)PC2</text>
<text x="236.1" y="176.6" transform="rotate(-90 236.1 176.6)">(ADC3/PTCY)PC3</text>
<text x="278.4" y="177.8" transform="rotate(-90 278.4 177.8)">(AIN1/PTCXY)PD7</text>
<text x="118.8" y="182.5">ANT</text>
<text x="193.8" y="185.1" transform="rotate(-90 193.8 185.1)">(CLKO/ICP1/PTCXY)PB0</text>
<text x="200.8" y="184.4" transform="rotate(-90 200.8 184.4)">(OC1B/SS0/PTCXY)PB2</text>
<text x="211.4" y="185.9" transform="rotate(-90 211.4 185.9)">(XCK0/SCK0/PTCXY)PB5</text>
<text x="229" y="184.4" transform="rotate(-90 229 184.4)">(SCK1/ADC1/PTCY)PC1</text>
<text x="239.6" y="184.6" transform="rotate(-90 239.6 184.6)">(SDA0/ADC4/PTCY)PC4</text>
<text x="243.2" y="184.1" transform="rotate(-90 243.2 184.1)">(SCL0/ADC5/PTCY)PC5</text>
<text x="264.3" y="185.6" transform="rotate(-90 264.3 185.6)">(OC2B/INT1/PTCXY)PD3</text>
<text x="267.8" y="182.5" transform="rotate(-90 267.8 182.5)">(XCK0/T0/PTCXY)PD4</text>
<text x="271.4" y="182.8" transform="rotate(-90 271.4 182.8)">(OC0B/T1/PTCXY)PD5</text>
<text x="274.9" y="185.8" transform="rotate(-90 274.9 185.8)">(OC0A/AIN0/PTCXY)PD6</text>
<text x="80.2" y="188.4">0/DIO0</text>
<text x="207.9" y="187.7" transform="rotate(-90 207.9 187.7)">(MISO0/RXD1/PTCXY)PB4</text>
<text x="225.5" y="186.1" transform="rotate(-90 225.5 186.1)">(MISO1/ADC0/PTCY)PC0</text>
<text x="253.7" y="186.5" transform="rotate(-90 253.7 186.5)">(RXD0/OC3A/PTCXY)PD0</text>
<text x="257.3" y="186.4" transform="rotate(-90 257.3 186.4)">(TXD0/OC4A/PTCXY)PD1</text>
<text x="204.3" y="195.6" transform="rotate(-90 204.3 195.6)">(MOSI0/TXD1/OC2A/PTCXY)PB3</text>
<text x="260.8" y="193.7" transform="rotate(-90 260.8 193.7)">(OC3B/OC4B/INT0/PTCXY)PD2</text>
<text x="30.3" y="202.6">MISO</text>
<text x="118.8" y="200.2">ANT</text>
<text x="30.2" y="206.1">MOSI</text>
<text x="31.4" y="209.5">SCK</text>
<text x="33.5" y="213.1">SS</text>
<text x="80" y="216.1">ANT</text>
<text x="204.3" y="233.7" transform="rotate(-90 204.3 233.7)">AREF</text>
<text x="236.1" y="233.7" transform="rotate(-90 236.1 233.7)">PE0(PTCXY/SDA1/ICP4/ACO)</text>
<text x="239.6" y="233.7" transform="rotate(-90 239.6 233.7)">PE1(PTCXY/SCL1/T4)</text>
<text x="243.2" y="233.7" transform="rotate(-90 243.2 233.7)">PE2(PTCY/ADC6/ICP3/SS1)</text>
<text x="246.7" y="233.7" transform="rotate(-90 246.7 233.7)">PE3(PTCY/ADC7/T3/MOSI1)</text>
<text x="98.5" y="234.7">ANT</text>
<text x="202.5" y="243" transform="rotate(-90 202.5 243)">20</text>
<text x="234.2" y="241.4" transform="rotate(-90 234.2 241.4)">3</text>
<text x="237.8" y="241.4" transform="rotate(-90 237.8 241.4)">6</text>
<text x="241.3" y="243" transform="rotate(-90 241.3 243)">19</text>
<text x="244.8" y="243" transform="rotate(-90 244.8 243)">22</text>
</g>
<g font-size="2.5" fill="#838383">
<text x="44.1" y="183.9">U4</text>
<text x="44.1" y="228.9">RFM69HCW</text>
</g>
<g font-size="2.5" fill="#f00">
<text x="179.1" y="197.7">18</text>
<text x="188.4" y="199.5">AVCC</text>
<text x="180.6" y="204.8">4</text>
<text x="188.4" y="206.6">VCC</text>
</g>
<g font-size="2.5">
<text x="287" y="197.7">21</text>
<text x="275.1" y="203.1">GND</text>
<text x="275.1" y="199.5">GND</text>
<text x="287" y="201.2">5</text>
</g>
<g font-size="2.1" fill="#a54b4b">
<text x="161.6" y="33.6" transform="rotate(-90 161.6 33.6)">1</text>
<text x="161.6" y="49.8" transform="rotate(-90 161.6 49.8)">2</text>
<text x="237.4" y="51.7" transform="rotate(-90 237.4 51.7)">1</text>
<text x="241" y="51.7" transform="rotate(-90 241 51.7)">2</text>
<text x="244.5" y="51.7" transform="rotate(-90 244.5 51.7)">3</text>
<text x="248" y="51.7" transform="rotate(-90 248 51.7)">4</text>
<text x="251.5" y="51.7" transform="rotate(-90 251.5 51.7)">5</text>
<text x="255.1" y="51.7" transform="rotate(-90 255.1 51.7)">6</text>
<text x="26.4" y="133.9">1</text>
<text x="26.4" y="137.4">3</text>
<text x="35.6" y="133.9">2</text>
<text x="35.6" y="137.4">4</text>
<text x="26.4" y="140.9">5</text>
<text x="35.6" y="140.9">6</text>
<text x="37.1" y="188.5">13</text>
<text x="47.5" y="190.3">3.3V</text>
<text x="63.4" y="190.3">DIO0</text>
<text x="76.6" y="188.5">14</text>
<text x="63.4" y="193.8">DIO1</text>
<text x="63.4" y="197.3">DIO2</text>
<text x="76.6" y="192.1">15</text>
<text x="76.6" y="195.6">16</text>
<text x="38.5" y="199.1">2</text>
<text x="38.5" y="202.6">3</text>
<text x="47.5" y="200.9">MISO</text>
<text x="63.4" y="200.9">DIO3</text>
<text x="76.6" y="199.1">11</text>
<text x="76.6" y="202.6">12</text>
<text x="38.5" y="206.2">4</text>
<text x="38.5" y="209.7">5</text>
<text x="47.5" y="207.9">SCK</text>
<text x="47.5" y="204.4">MOSI</text>
<text x="63.4" y="204.4">DIO4</text>
<text x="63.4" y="207.9">DIO5</text>
<text x="76.6" y="206.2">7</text>
<text x="47.5" y="211.4">NSS</text>
<text x="64.1" y="215">GND</text>
<text x="76.6" y="213.2">8</text>
<text x="38.5" y="220.3">6</text>
<text x="64.6" y="218.5">ANT</text>
<text x="76.6" y="220.3">1</text>
<text x="76.6" y="216.8">9</text>
<text x="47.5" y="222">RESET</text>
<text x="64.1" y="222">GND</text>
</g>
</svg>
